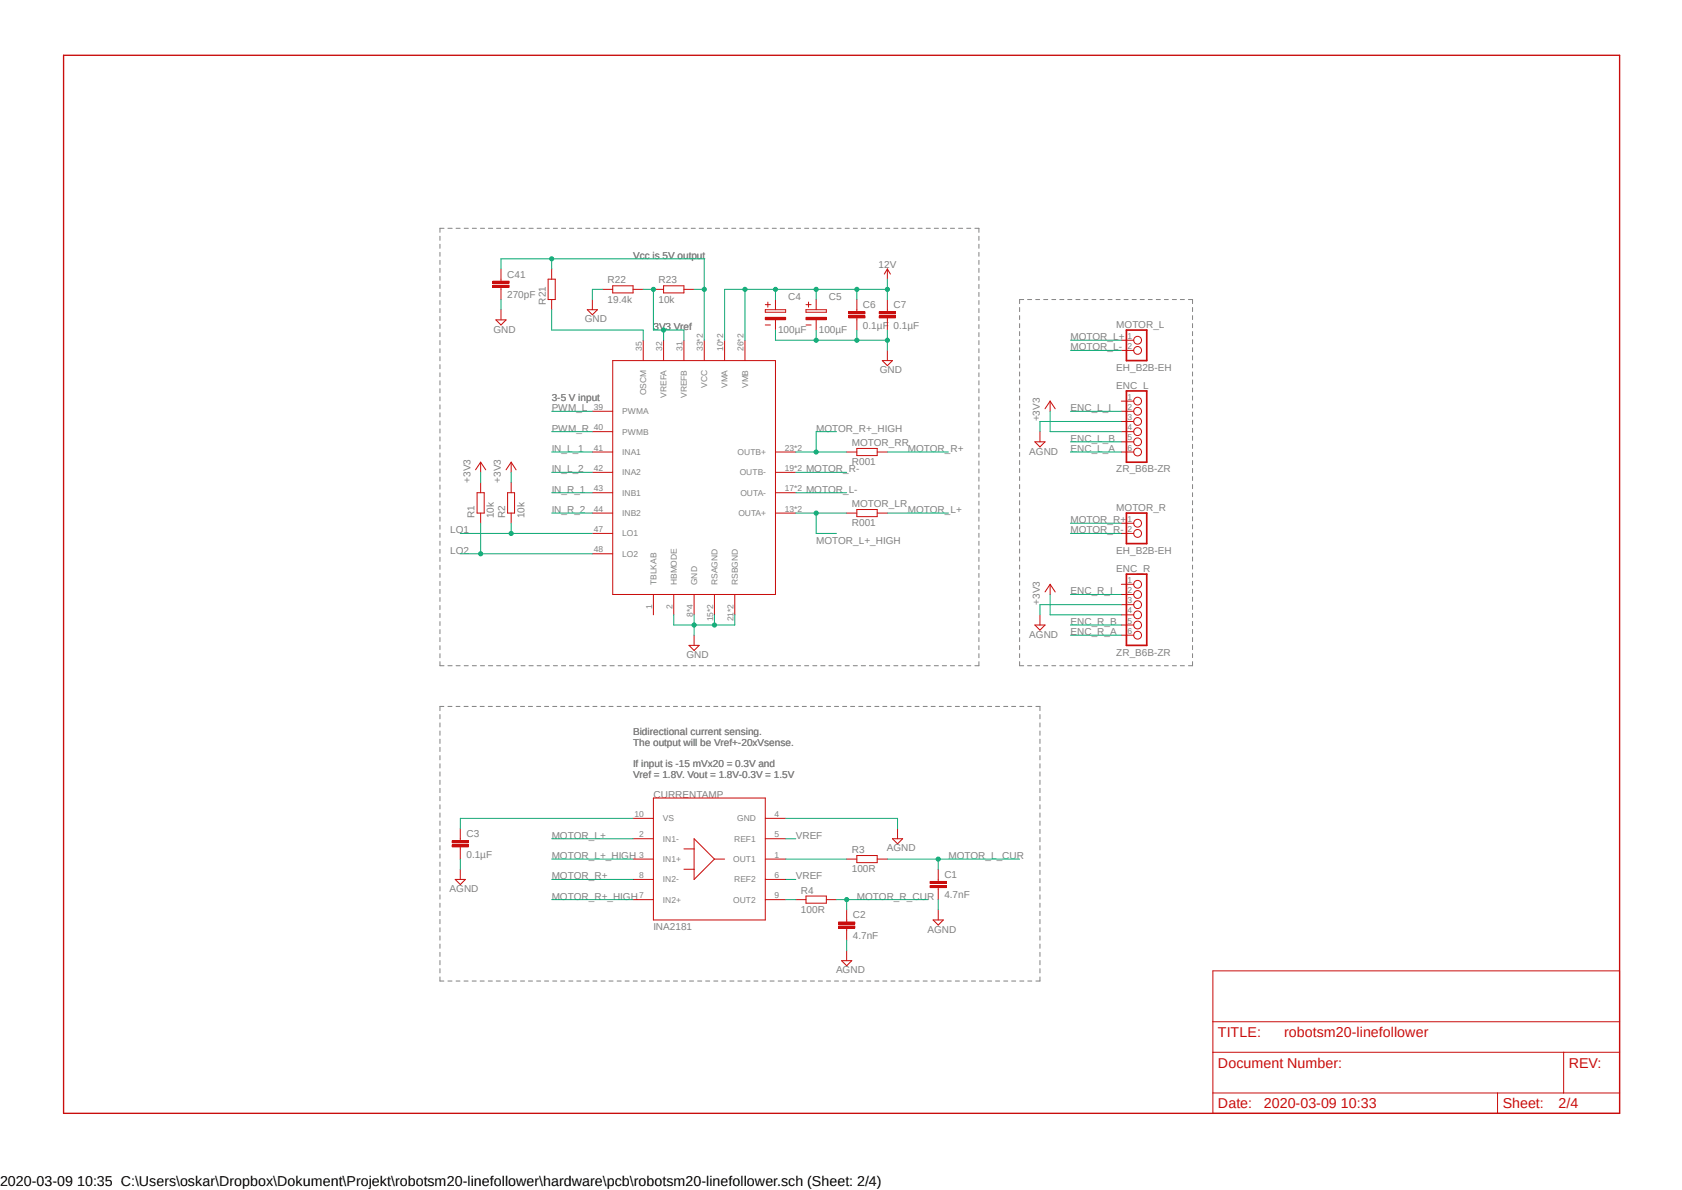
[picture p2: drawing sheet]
<svg xmlns="http://www.w3.org/2000/svg" width="420mm" height="297mm" viewBox="0 0 420 297" stroke-linecap="round" stroke-linejoin="round" font-family="sans-serif">
<path d="M15.4 13.5l389.4 265M404.8 13.5l-389.4 265" fill="none" stroke="#fff" stroke-width=".25"/>
<g fill="none" stroke="#808080" stroke-width=".25">
<path d="M109.9 59v1M110.9 57h-1v1M111.8 57h1.1M113.9 57h1M115.9 57h1M117.9 57h1.1M120 57h1M122 57h1M124 57h1M126 57h1M128.1 57h1M130.1 57h1"/>
<path d="M132.1 57h1M134.1 57h1M136.1 57h1.1M138.2 57h1M140.2 57h1M142.2 57h1.1M144.2 57h1M146.3 57h1M148.3 57h1M150.3 57h1M152.3 57h1.1M154.3 57h1.1"/>
<path d="M156.4 57h1M158.4 57h1M160.4 57h1.1M162.5 57h1M164.5 57h1M166.5 57h1M168.5 57h1M170.6 57h1M172.6 57h1M174.6 57h1M176.6 57h1M178.6 57h1.1"/>
<path d="M180.7 57h1M182.7 57h1M184.7 57h1.1M186.7 57h1M188.8 57h1M190.8 57h1M192.8 57h1M194.8 57h1.1M196.8 57h1.1M198.9 57h1M200.9 57h1M202.9 57h1.1"/>
<path d="M204.9 57h1.1M207 57h1M209 57h1M211 57h1M213.1 57h1M215.1 57h1M217.1 57h1M219.1 57h1M221.1 57h1.1M223.2 57h1M225.2 57h1M227.2 57h1"/>
<path d="M229.2 57h1.1M231.3 57h1M233.3 57h1M235.3 57h1M237.3 57h1M239.4 57h1M241.4 57h1M243.4 57h1v1M244.4 59v1M109.9 61v1M109.9 63v1M109.9 65v1"/>
<path d="M109.9 67v1M109.9 69v1M109.9 71v1M109.9 73v1M109.9 75v1M109.9 77v1M109.9 79v1M244.4 61v1M244.4 63v1M244.4 65v1M244.4 67v1M244.4 69v1"/>
<path d="M244.4 71v1M244.4 73v1M244.4 75v1M244.4 77v1M244.4 79v1M254.6 76.8v1M254.6 78.8v1M255.6 74.8h-1v1M256.6 74.8h1M258.6 74.8h1M260.6 74.8h1M262.6 74.8h1"/>
<path d="M264.6 74.8h1M266.6 74.8h1M268.6 74.8h1.1M270.6 74.8h1.1M272.7 74.8h.9M274.7 74.8h1M276.7 74.8h1M278.7 74.8h1M280.7 74.8h1M282.7 74.8h1M284.7 74.8h1M286.7 74.8h1"/>
<path d="M288.7 74.8h1M290.7 74.8h1M292.7 74.8h1.1M294.7 74.8h1M296.8 74.8h1v1M297.8 76.8v1M297.8 78.8v1M109.9 81v1M109.9 83v1M109.9 85v1M109.9 87v1M109.9 89v1"/>
<path d="M109.9 91v1M109.9 93v1M109.9 95v1.1M109.9 97v1M109.9 99.1v.9M244.4 81v1M244.4 83v1M244.4 85v1M244.4 87v1M244.4 89v1M244.4 91v1M244.4 93v1"/>
<path d="M244.4 95v1.1M244.4 97v1M244.4 99.1v.9M254.6 80.8v1M254.6 82.8v1M254.6 84.8v1M254.6 86.8v1M254.6 88.8v1M254.6 90.8v1M254.6 92.8v1.1M254.6 94.8v1M254.6 96.9v.9"/>
<path d="M254.6 98.8v1.1M297.8 80.8v1M297.8 82.8v1M297.8 84.8v1M297.8 86.8v1M297.8 88.8v1M297.8 90.8v1M297.8 92.8v1.1M297.8 94.8v1M297.8 96.9v.9M297.8 98.8v1.1M109.9 101v1.1"/>
<path d="M109.9 103v1.1M109.9 105.1v.9M109.9 107.1v1M109.9 109.1v1M109.9 111.1v1M109.9 113.1v1M109.9 115.1v1M109.9 117.1v1M109.9 119.1v1M244.4 101v1.1M244.4 103v1.1M244.4 105.1v.9"/>
<path d="M244.4 107.1v1M244.4 109.1v1M244.4 111.1v1M244.4 113.1v1M244.4 115.1v1M244.4 117.1v1M244.4 119.1v1M254.6 100.9v1M254.6 102.9v1M254.6 104.9v1M254.6 106.9v1M254.6 108.9v1"/>
<path d="M254.6 110.9v1M254.6 112.9v1M254.6 114.9v1.1M254.6 116.9v1M254.6 119v.9M297.8 100.9v1M297.8 102.9v1M297.8 104.9v1M297.8 106.9v1M297.8 108.9v1M297.8 110.9v1M297.8 112.9v1"/>
<path d="M297.8 114.9v1.1M297.8 116.9v1M297.8 119v.9M109.9 121.1v1M109.9 123.1v1M109.9 125.1v1M109.9 127.1v1M109.9 129.1v1M109.9 131.1v1M109.9 133.1v1M109.9 135.1v1M109.9 137.1v1"/>
<path d="M109.9 139.1v1M244.4 121.1v1M244.4 123.1v1M244.4 125.1v1M244.4 127.1v1M244.4 129.1v1M244.4 131.1v1M244.4 133.1v1M244.4 135.1v1M244.4 137.1v1M244.4 139.1v1M254.6 120.9v1.1"/>
<path d="M254.6 123v1M254.6 125v1M254.6 127v1M254.6 129v1M254.6 131v1M254.6 133v1M254.6 135v1M254.6 137v1M254.6 139v1M297.8 120.9v1.1M297.8 123v1M297.8 125v1"/>
<path d="M297.8 127v1M297.8 129v1M297.8 131v1M297.8 133v1M297.8 135v1M297.8 137v1M297.8 139v1M109.9 141.1v1M109.9 143.1v1M109.9 145.1v1M109.9 147.1v1M109.9 149.1v1"/>
<path d="M109.9 151.1v1M109.9 153.1v1M109.9 155.2v.9M109.9 157.1v1.1M109.9 159.1v1M244.4 141.1v1M244.4 143.1v1M244.4 145.1v1M244.4 147.1v1M244.4 149.1v1M244.4 151.1v1M244.4 153.1v1"/>
<path d="M244.4 155.2v.9M244.4 157.1v1.1M244.4 159.1v1M254.6 141.1v.9M254.6 143v1.1M254.6 145.1v.9M254.6 147.1v1M254.6 149.1v1M254.6 151.1v1M254.6 153.1v1M254.6 155.1v1M254.6 157.1v1"/>
<path d="M254.6 159.1v1M297.8 141.1v.9M297.8 143v1.1M297.8 145.1v.9M297.8 147.1v1M297.8 149.1v1M297.8 151.1v1M297.8 153.1v1M297.8 155.1v1M297.8 157.1v1M297.8 159.1v1M109.9 161.2v.9"/>
<path d="M109.9 163.2v1M109.9 165.1v1.1h1M109.9 178.4v1M110.8 176.3h-.9v1.1M111.8 176.3h1.1M111.8 166.2h1.1M113.9 176.3h1M113.9 166.2h1M115.9 176.3h1M115.9 166.2h1M117.9 176.3h1M117.9 166.2h1.1"/>
<path d="M119.9 176.3h1M120 166.2h1M121.9 176.3h1M122 166.2h1M123.9 176.3h1M124 166.2h1M125.9 176.3h1.1M126 166.2h1M127.9 176.3h1M128.1 166.2h1M130 176.3h1M130.1 166.2h1"/>
<path d="M132 176.3h1M132.1 166.2h1M134 176.3h1M134.1 166.2h1M136 176.3h1M136.1 166.2h1.1M138 176.3h1M138.2 166.2h1M140 176.3h1M140.2 166.2h1M142 176.3h1M142.2 166.2h1.1"/>
<path d="M144 176.3h1M144.2 166.2h1M146 176.3h1.1M146.3 166.2h1M148 176.3h1.1M148.3 166.2h1M150.1 176.3h1M150.3 166.2h1M152.1 176.3h1M152.3 166.2h1.1M154.1 176.3h1M154.3 166.2h1.1"/>
<path d="M156.1 176.3h1M156.4 166.2h1M158.1 176.3h1M158.4 166.2h1M160.1 176.3h1M160.4 166.2h1.1M162.1 176.3h1.1M162.5 166.2h1M164.1 176.3h1M164.5 166.2h1M166.2 176.3h1M166.5 166.2h1"/>
<path d="M168.1 176.3h1.1M168.5 166.2h1M170.2 176.3h1M170.6 166.2h1M172.2 176.3h1M172.6 166.2h1M174.2 176.3h1M174.6 166.2h1M176.2 176.3h1M176.6 166.2h1M178.2 176.3h1M178.6 166.2h1.1"/>
<path d="M180.2 176.3h1M180.7 166.2h1M182.2 176.3h1.1M182.7 166.2h1M184.2 176.3h1.1M184.7 166.2h1.1M186.3 176.3h1M186.7 166.2h1M188.3 176.3h1M188.8 166.2h1M190.3 176.3h1M190.8 166.2h1"/>
<path d="M192.3 176.3h1M192.8 166.2h1M194.3 176.3h1M194.8 166.2h1.1M196.3 176.3h1M196.8 166.2h1.1M198.3 176.3h1M198.9 166.2h1M200.3 176.3h1M200.9 166.2h1M202.4 176.3h1M202.9 166.2h1.1"/>
<path d="M204.3 176.3h1.1M204.9 166.2h1.1M206.4 176.3h1M207 166.2h1M208.4 176.3h1M209 166.2h1M210.4 176.3h1M211 166.2h1M212.4 176.3h1M213.1 166.2h1M214.4 176.3h1M215.1 166.2h1"/>
<path d="M216.4 176.3h1M217.1 166.2h1M218.4 176.3h1.1M219.1 166.2h1M220.4 176.3h1M221.1 166.2h1.1M222.5 176.3h1M223.2 166.2h1M224.5 176.3h1M225.2 166.2h1M226.5 176.3h1M227.2 166.2h1"/>
<path d="M228.5 176.3h1M229.2 166.2h1.1M230.5 176.3h1M231.3 166.2h1M232.5 176.3h1M233.3 166.2h1M234.5 176.3h1M235.3 166.2h1M236.5 176.3h1M237.3 166.2h1M238.5 176.3h1.1M239.4 166.2h1"/>
<path d="M240.5 176.3h1.1M241.4 166.2h1M242.6 176.3h1M244.4 161.2v.9M244.4 163.2v1M244.4 165.1v1.1h-1M244.6 176.3h1M246.6 176.3h1M248.6 176.3h1M250.6 176.3h1M252.6 176.3h1M254.6 165.1v1.1h1"/>
<path d="M254.6 161.1v1M254.6 163.2v.9M254.6 176.3h1.1M256.6 166.2h1M256.6 176.3h1M258.6 166.2h1M258.7 176.3h1v1.1M259.7 178.4v1M260.6 166.2h1M262.6 166.2h1M264.6 166.2h1M266.6 166.2h1"/>
<path d="M268.6 166.2h1.1M270.6 166.2h1.1M272.7 166.2h.9M274.7 166.2h1M276.7 166.2h1M278.7 166.2h1M280.7 166.2h1M282.7 166.2h1M284.7 166.2h1M286.7 166.2h1M288.7 166.2h1M290.7 166.2h1"/>
<path d="M292.7 166.2h1.1M294.7 166.2h1M297.8 165.1v1.1h-1M297.8 161.1v1M297.8 163.2v.9M109.9 180.4v1M109.9 182.5v1M109.9 184.5v1M109.9 186.5v1.1M109.9 188.6v1.1M109.9 190.6v1.1M109.9 192.7v1"/>
<path d="M109.9 194.7v1.1M109.9 196.8v1M109.9 198.8v1.1M259.7 180.4v1M259.7 182.5v1M259.7 184.5v1M259.7 186.5v1.1M259.7 188.6v1.1M259.7 190.6v1.1M259.7 192.7v1M259.7 194.7v1.1M259.7 196.8v1"/>
<path d="M259.7 198.8v1.1M109.9 200.9v1M109.9 202.9v1.1M109.9 204.9v1.1M109.9 207v1M109.9 209v1.1M109.9 211.1v1M109.9 213.1v1.1M109.9 215.2v1M109.9 217.2v1.1M109.9 219.3v1M259.7 200.9v1"/>
<path d="M259.7 202.9v1.1M259.7 204.9v1.1M259.7 207v1M259.7 209v1.1M259.7 211.1v1M259.7 213.1v1.1M259.7 215.2v1M259.7 217.2v1.1M259.7 219.3v1M109.9 221.3v1.1M109.9 223.4v1M109.9 225.4v1"/>
<path d="M109.9 227.5v1M109.9 229.5v1M109.9 231.6v1M109.9 233.6v1.1M109.9 235.6v1.1M109.9 237.7v1M109.9 239.7v1.1M259.7 221.3v1.1M259.7 223.4v1M259.7 225.4v1M259.7 227.5v1M259.7 229.5v1"/>
<path d="M259.7 231.6v1M259.7 233.6v1.1M259.7 235.6v1.1M259.7 237.7v1M259.7 239.7v1.1M109.9 241.8v1M109.9 243.8v1.1h.9M111.8 244.9h1.1M113.9 244.9h1M115.9 244.9h1M117.9 244.9h1M119.9 244.9h1"/>
<path d="M121.9 244.9h1M123.9 244.9h1M125.9 244.9h1.1M127.9 244.9h1M130 244.9h1M132 244.9h1M134 244.9h1M136 244.9h1M138 244.9h1M140 244.9h1M142 244.9h1M144 244.9h1"/>
<path d="M146 244.9h1.1M148 244.9h1.1M150.1 244.9h1M152.1 244.9h1M154.1 244.9h1M156.1 244.9h1M158.1 244.9h1M160.1 244.9h1M162.1 244.9h1.1M164.1 244.9h1M166.2 244.9h1M168.1 244.9h1.1"/>
<path d="M170.2 244.9h1M172.2 244.9h1M174.2 244.9h1M176.2 244.9h1M178.2 244.9h1M180.2 244.9h1M182.2 244.9h1.1M184.2 244.9h1.1M186.3 244.9h1M188.3 244.9h1M190.3 244.9h1M192.3 244.9h1"/>
<path d="M194.3 244.9h1M196.3 244.9h1M198.3 244.9h1M200.3 244.9h1M202.4 244.9h1M204.3 244.9h1.1M206.4 244.9h1M208.4 244.9h1M210.4 244.9h1M212.4 244.9h1M214.4 244.9h1M216.4 244.9h1"/>
<path d="M218.4 244.9h1.1M220.4 244.9h1M222.5 244.9h1M224.5 244.9h1M226.5 244.9h1M228.5 244.9h1M230.5 244.9h1M232.5 244.9h1M234.5 244.9h1M236.5 244.9h1M238.5 244.9h1.1M240.5 244.9h1.1"/>
<path d="M242.6 244.9h1M244.6 244.9h1M246.6 244.9h1M248.6 244.9h1M250.6 244.9h1M252.6 244.9h1M254.6 244.9h1.1M256.6 244.9h1M259.7 241.8v1M259.7 243.8v1.1h-1"/>
</g>
<g fill="none" stroke="#c90d0c" stroke-width=".25">
<path d="M163.2 199.2h27.9v30.4h-27.9zM158.1 214.4h5.1M158.1 209.3h5.1M158.1 219.5h5.1M158.1 204.3h5.1M170.8 211.9h2.5M170.8 217h2.5M173.3 209.3l5.1 5.1-5.1 5.1zM178.4 214.4h2.5M191.1 214.4h5.1M191.1 209.3h5.1M191.1 219.5h5.1"/>
<path d="M191.1 204.3h5.1M211.4 214.4h2.6M214 213.5h5v1.8h-5zM219 214.4h2.6M234.3 219.5v.5M158.1 224.5h5.1M191.1 224.5h5.1M198.7 224.5h2.6M201.3 223.6h5v1.8h-5zM206.3 224.5h2.6M234.3 221.5v.5"/>
</g>
<path d="M232.2 221h4.1v.5h-4.1z" fill-rule="evenodd" fill="#c90d0c"/>
<path d="M232.2 221h4.1v.5h-4.1z" fill="none" stroke="#c90d0c" stroke-width=".25"/>
<path d="M232.2 220h4.1v.5h-4.1z" fill-rule="evenodd" fill="#c90d0c"/>
<path d="M234.3 217v2.5M211.4 229.6v.5M211.4 231.6v.6M232.2 220h4.1v.5h-4.1zM234.3 222v2.5" fill="none" stroke="#c90d0c" stroke-width=".25"/>
<path d="M209.4 231.1h4v.5h-4z" fill-rule="evenodd" fill="#c90d0c"/>
<path d="M209.4 231.1h4v.5h-4z" fill="none" stroke="#c90d0c" stroke-width=".25"/>
<path d="M209.4 230.1h4v.5h-4z" fill-rule="evenodd" fill="#c90d0c"/>
<path d="M114.9 209.3v.5M114.9 211.4v.5M222.8 209.3h2.6l-1.3 1.3zM224.1 206.8v2.5M209.4 230.1h4v.5h-4zM210.1 239.8h2.6l-1.3 1.2zM211.4 227.1v2.5M211.4 232.2v2.5M211.4 237.2v2.6M233 229.6h2.5l-1.2 1.3zM234.3 227.1v2.5" fill="none" stroke="#c90d0c" stroke-width=".25"/>
<path d="M112.9 210.9h4.1v.5h-4.1z" fill-rule="evenodd" fill="#c90d0c"/>
<path d="M112.9 210.9h4.1v.5h-4.1z" fill="none" stroke="#c90d0c" stroke-width=".25"/>
<path d="M112.9 209.8h4.1v.6h-4.1z" fill-rule="evenodd" fill="#c90d0c"/>
<g fill="none" stroke="#c90d0c" stroke-width=".25">
<path d="M191.1 77.3h5.1v.6h-5.1zM191.1 76h1.3M191.7 75.4v1.3M193.6 74.8v2.5M193.6 79.8v2.6M153 90h40.6v58.4h-40.6zM160.6 84.9v5.1M165.7 84.9v5.1M170.8 84.9v5.1M175.9 84.9v5.1M180.9 84.9v5.1M186 84.9v5.1"/>
<path d="M191.1 81.1h1.3M147.9 112.8h5.1M147.9 117.9h5.1M147.9 102.7h5.1M147.9 107.7h5.1M193.6 112.8h5.1M193.6 117.9h5.1M119.1 123h1.8v5.1h-1.8zM120 120.4v2.6M120 128.1v2.5M126.7 123h1.8v5.1h-1.8zM127.6 120.4v2.6"/>
<path d="M127.6 128.1v2.5M147.9 128.1h5.1M147.9 123h5.1M147.9 133.1h5.1M147.9 138.2h5.1M193.6 128.1h5.1M193.6 123h5.1M163.2 148.4v5.1M168.2 148.4v5.1M173.3 148.4v5.1M173.3 158.5v2.6M178.4 148.4v5.1"/>
<path d="M183.5 148.4v5.1M172 161.1h2.6l-1.3 1.2zM112.9 209.8h4.1v.6h-4.1zM113.7 219.5h2.5l-1.3 1.3zM114.9 206.8v2.5M114.9 211.9v2.5M114.9 217v2.5"/>
</g>
<path d="M191.1 79.2h5.1v.6h-5.1z" fill-rule="evenodd" fill="#c90d0c"/>
<path d="M191.1 79.2h5.1v.6h-5.1zM201.3 77.3h5v.6h-5zM201.3 76h1.2M201.9 75.4v1.3M203.8 74.8v2.5M203.8 79.8v2.6M201.3 81.1h1.2" fill="none" stroke="#c90d0c" stroke-width=".25"/>
<path d="M201.3 79.2h5v.6h-5z" fill-rule="evenodd" fill="#c90d0c"/>
<path d="M201.3 79.2h5v.6h-5zM214 77.3v.5M214 79.3v.5" fill="none" stroke="#c90d0c" stroke-width=".25"/>
<path d="M211.9 78.8h4.1v.5h-4.1z" fill-rule="evenodd" fill="#c90d0c"/>
<path d="M211.9 78.8h4.1v.5h-4.1z" fill="none" stroke="#c90d0c" stroke-width=".25"/>
<path d="M211.9 77.8h4.1v.5h-4.1z" fill-rule="evenodd" fill="#c90d0c"/>
<path d="M211.9 77.8h4.1v.5h-4.1zM214 74.8v2.5M214 79.8v2.6M221.6 77.3v.5M221.6 79.3v.5" fill="none" stroke="#c90d0c" stroke-width=".25"/>
<path d="M219.5 78.8h4.1v.5h-4.1z" fill-rule="evenodd" fill="#c90d0c"/>
<path d="M219.5 78.8h4.1v.5h-4.1z" fill="none" stroke="#c90d0c" stroke-width=".25"/>
<path d="M219.5 77.8h4.1v.5h-4.1z" fill-rule="evenodd" fill="#c90d0c"/>
<path d="M125.1 69.7v.5M125.1 71.7v.5M219.5 77.8h4.1v.5h-4.1zM221.6 67.1v2.6M221.6 74.8v2.5M221.6 79.8v2.6M221.6 67.1l.7 1.3M221.6 67.1l-.8 1.3M220.3 90h2.5l-1.2 1.3zM221.6 87.5v2.5" fill="none" stroke="#c90d0c" stroke-width=".25"/>
<path d="M123.1 71.2h4v.5h-4z" fill-rule="evenodd" fill="#c90d0c"/>
<path d="M123.1 71.2h4v.5h-4z" fill="none" stroke="#c90d0c" stroke-width=".25"/>
<path d="M123.1 70.2h4v.5h-4z" fill-rule="evenodd" fill="#c90d0c"/>
<g fill="none" stroke="#c90d0c" stroke-width=".25">
<path d="M123.1 70.2h4v.5h-4zM123.8 79.8h2.6l-1.3 1.3zM125.1 67.1v2.6M125.1 72.2v2.6M125.1 77.3v2.5M136.9 69.7h1.7v5.1h-1.7zM137.8 67.1v2.6M137.8 74.8v2.5M146.6 77.3h2.6l-1.3 1.3zM147.9 74.8v2.5M150.5 72.2h2.5M153 71.3h5.1v1.8h-5.1z"/>
<path d="M158.1 72.2h2.5M163.2 72.2h2.5M165.7 71.3h5.1v1.8h-5.1zM170.8 72.2h2.5M280 84.9h3.1M280 87.5h3.1M120 115.4l1.3 1.9M120 115.4l-1.3 1.9M120 115.4v2.5M127.6 115.4l1.3 1.9M127.6 115.4l-1.2 1.9M127.6 115.4v2.5"/>
<path d="M211.4 112.8h2.6M214 111.9h5v1.8h-5zM219 112.8h2.6M258.4 110.3h2.5l-1.2 1.2zM259.7 107.7v2.6M262.2 100.1l1.3 1.9M262.2 100.1l-1.3 1.9M262.2 100.1v2.6M280 112.8h3.1M280 100.1h3.1M280 102.7h3.1M280 105.2h3.1"/>
<path d="M280 107.7h3.1M280 110.3h3.1M211.4 128.1h2.6M214 127.2h5v1.7h-5zM219 128.1h2.6M280 130.6h3.1M280 133.1h3.1M258.4 156h2.5l-1.2 1.3zM259.7 153.5v2.5M262.2 145.8v2.6M262.2 145.8l1.3 1.9M262.2 145.8l-1.3 1.9"/>
<path d="M280 145.8h3.1M280 148.4h3.1M280 150.9h3.1M280 153.5h3.1M280 156h3.1M280 158.5h3.1M302.9 242.3h101.5v35.6h-101.5zM302.9 255h101.5M302.9 262.6h101.5M302.9 272.8h101.5M373.9 272.8v5.1M390.4 262.6v10.2"/>
<circle cx="284.1" cy="84.9" r=".98"/>
<circle cx="284.1" cy="87.5" r=".98"/>
<circle cx="284.1" cy="102.7" r=".98"/>
<circle cx="284.1" cy="110.3" r=".98"/>
<circle cx="284.1" cy="112.8" r=".98"/>
<circle cx="284.1" cy="105.2" r=".98"/>
<circle cx="284.1" cy="107.7" r=".98"/>
<circle cx="284.1" cy="100.1" r=".98"/>
<circle cx="284.1" cy="130.6" r=".98"/>
<circle cx="284.1" cy="133.1" r=".98"/>
<circle cx="284.1" cy="150.9" r=".98"/>
<circle cx="284.1" cy="145.8" r=".98"/>
<circle cx="284.1" cy="148.4" r=".98"/>
<circle cx="284.1" cy="153.5" r=".98"/>
<circle cx="284.1" cy="158.5" r=".98"/>
<circle cx="284.1" cy="156" r=".98"/>
</g>
<path d="M281.3 82.4h5v7.6h-5zM281.3 97.6h5v17.8h-5zM281.3 128.1h5v7.6h-5zM281.3 143.3h5v17.8h-5z" fill="none" stroke="#c90d0c" stroke-width=".42"/>
<path d="M15.9 13.8h388.5v264.1h-388.5z" fill="none" stroke="#c90d0c" stroke-width=".34"/>
<path d="M280 105.2h-20.3v2.5M280 150.9h-20.3v2.6M114.9 214.4v2.6M196.2 204.3h27.9v2.5M196.2 214.4h15.2M221.6 214.4h33M234.3 214.4v2.6M196.2 224.5h2.5M211.4 234.7v2.5M234.3 224.5v2.6" fill="none" stroke="#0dab76" stroke-width=".25"/>
<circle cx="234.3" cy="214.4" r=".51" fill="#0dab76"/>
<g fill="none" stroke="#0dab76" stroke-width=".25">
<path d="M208.9 224.5h22.8M211.4 224.5v2.6"/>
<circle cx="234.3" cy="214.4" r=".51"/>
</g>
<circle cx="211.4" cy="224.5" r=".51" fill="#0dab76"/>
<g fill="none" stroke="#0dab76" stroke-width=".25">
<path d="M137.8 102.7h10.1M137.8 107.7h10.1M137.8 112.8h10.1M137.8 117.9h10.1M127.6 130.6v2.5h20.3M137.8 123h10.1M137.8 128.1h10.1M158.1 204.3h-43.2v2.5M196.2 209.3h2.5M196.2 219.5h2.5"/>
<circle cx="211.4" cy="224.5" r=".51"/>
</g>
<circle cx="127.6" cy="133.1" r=".51" fill="#0dab76"/>
<g fill="none" stroke="#0dab76" stroke-width=".25">
<path d="M114.9 133.1h12.7M114.9 138.2h33M120 130.6v7.6"/>
<circle cx="127.6" cy="133.1" r=".51"/>
</g>
<circle cx="120" cy="138.2" r=".51" fill="#0dab76"/>
<g fill="none" stroke="#0dab76" stroke-width=".25">
<path d="M168.2 153.5v2.5h5.1M173.3 153.5v5"/>
<circle cx="120" cy="138.2" r=".51"/>
</g>
<circle cx="173.3" cy="156" r=".51" fill="#0dab76"/>
<g fill="none" stroke="#0dab76" stroke-width=".25">
<path d="M178.4 153.5v2.5M183.5 153.5v2.5h-10.2"/>
<circle cx="173.3" cy="156" r=".51"/>
</g>
<circle cx="178.4" cy="156" r=".51" fill="#0dab76"/>
<g fill="none" stroke="#0dab76" stroke-width=".25">
<path d="M193.6 82.4v2.5h28v-2.5M214 82.4v2.5"/>
<circle cx="178.4" cy="156" r=".51"/>
</g>
<circle cx="213.9" cy="84.9" r=".51" fill="#0dab76"/>
<g fill="none" stroke="#0dab76" stroke-width=".25">
<path d="M203.8 82.4v2.5"/>
<circle cx="213.9" cy="84.9" r=".51"/>
</g>
<circle cx="203.8" cy="84.9" r=".51" fill="#0dab76"/>
<g fill="none" stroke="#0dab76" stroke-width=".25">
<path d="M221.6 84.9v2.6"/>
<circle cx="203.8" cy="84.9" r=".51"/>
</g>
<circle cx="221.6" cy="84.9" r=".51" fill="#0dab76"/>
<g fill="none" stroke="#0dab76" stroke-width=".25">
<path d="M125.1 74.8v2.5M150.5 72.2h-2.6v2.6M214 72.2v2.6M221.6 74.8v-2.6h-40.7v12.7"/>
<circle cx="221.6" cy="84.9" r=".51"/>
</g>
<circle cx="213.9" cy="72.2" r=".51" fill="#0dab76"/>
<g fill="none" stroke="#0dab76" stroke-width=".25">
<path d="M203.8 72.2v2.6"/>
<circle cx="213.9" cy="72.2" r=".51"/>
</g>
<circle cx="203.8" cy="72.2" r=".51" fill="#0dab76"/>
<g fill="none" stroke="#0dab76" stroke-width=".25">
<path d="M193.6 72.2v2.6"/>
<circle cx="203.8" cy="72.2" r=".51"/>
</g>
<circle cx="193.6" cy="72.2" r=".51" fill="#0dab76"/>
<g fill="none" stroke="#0dab76" stroke-width=".25">
<path d="M221.6 69.7v2.5"/>
<circle cx="193.6" cy="72.2" r=".51"/>
</g>
<circle cx="221.6" cy="72.2" r=".51" fill="#0dab76"/>
<g fill="none" stroke="#0dab76" stroke-width=".25">
<path d="M186 72.2v12.7"/>
<circle cx="221.6" cy="72.2" r=".51"/>
</g>
<circle cx="186" cy="72.2" r=".51" fill="#0dab76"/>
<g fill="none" stroke="#0dab76" stroke-width=".25">
<path d="M173.3 72.2h2.6M175.9 64.6v20.3M267.3 87.5h12.7M198.7 117.9h12.7M198.7 123h12.7M267.3 133.1h12.7"/>
<circle cx="186" cy="72.2" r=".51"/>
</g>
<circle cx="175.8" cy="72.2" r=".51" fill="#0dab76"/>
<g fill="none" stroke="#0dab76" stroke-width=".25">
<path d="M137.8 64.6v2.5M175.9 64.6h-50.8v2.5"/>
<circle cx="175.8" cy="72.2" r=".51"/>
</g>
<circle cx="137.7" cy="64.6" r=".51" fill="#0dab76"/>
<g fill="none" stroke="#0dab76" stroke-width=".25">
<path d="M163.2 72.2v10.2h7.6v2.5M165.7 82.4v2.5"/>
<circle cx="137.7" cy="64.6" r=".51"/>
</g>
<circle cx="165.7" cy="82.4" r=".51" fill="#0dab76"/>
<g fill="none" stroke="#0dab76" stroke-width=".25">
<path d="M160.6 72.2h2.6"/>
<circle cx="165.7" cy="82.4" r=".51"/>
</g>
<circle cx="163.1" cy="72.2" r=".51" fill="#0dab76"/>
<g fill="none" stroke="#0dab76" stroke-width=".25">
<path d="M137.8 77.3v5.1h22.8v2.5M198.7 112.8h12.7M208.9 107.7h-5.1v5.1"/>
<circle cx="163.1" cy="72.2" r=".51"/>
</g>
<circle cx="203.8" cy="112.8" r=".51" fill="#0dab76"/>
<g fill="none" stroke="#0dab76" stroke-width=".25">
<path d="M198.7 128.1h12.7M137.8 224.5h20.3"/>
<circle cx="203.8" cy="112.8" r=".51"/>
</g>
<circle cx="203.8" cy="128.1" r=".51" fill="#0dab76"/>
<g fill="none" stroke="#0dab76" stroke-width=".25">
<path d="M267.3 84.9h12.7M120 117.9v2.5M127.6 117.9v2.5M221.6 112.8h15.2M262.2 102.7v5h17.8M267.3 112.8h12.7M267.3 102.7h12.7M267.3 110.3h12.7M203.8 128.1v5h5.1M221.6 128.1h15.2M267.3 130.6h12.7M262.2 148.4v5.1h17.8"/>
<path d="M267.3 148.4h12.7M267.3 156h12.7M267.3 158.5h12.7M137.8 214.4h20.3M137.8 219.5h20.3M137.8 209.3h20.3"/>
<circle cx="203.8" cy="128.1" r=".51"/>
</g>
<g font-size="3.6" fill="#c90d0c">
<text x="304.1" y="258.8">TITLE:</text>
<text x="320.6" y="258.8">robotsm20-linefollower</text>
<text x="304.1" y="266.4">Document Number:</text>
<text x="391.7" y="266.4">REV:</text>
<text x="304.1" y="276.6">Date:</text>
<text x="315.6" y="276.6">2020-03-09 10:33</text>
<text x="375.2" y="276.6">Sheet:</text>
<text x="389.2" y="276.6">2/4</text>
</g>
<text font-size="3.6" x="0" y="296">2020-03-09 10:35 C:\Users\oskar\Dropbox\Dokument\Projekt\robotsm20-linefollower\hardware\pcb\robotsm20-linefollower.sch (Sheet: 2/4)</text>
<g font-size="2.5" fill="#808080">
<text x="158.1" y="64.6">Vcc is 5V output</text>
<text x="126.6" y="69.3">C41</text>
<text x="151.7" y="70.7">R22</text>
<text x="164.4" y="70.7">R23</text>
<text x="219.4" y="66.9">12V</text>
<text x="126.6" y="74.4">270pF</text>
<text x="136.3" y="76" transform="rotate(-90 136.3 76)">R21</text>
<text x="151.7" y="75.5">19.4k</text>
<text x="164.4" y="75.5">10k</text>
<text x="196.8" y="74.8">C4</text>
<text x="207" y="74.8">C5</text>
<text x="215.5" y="76.9">C6</text>
<text x="223.1" y="76.9">C7</text>
<text x="123.2" y="83">GND</text>
<text x="146" y="80.5">GND</text>
<text x="163.2" y="82.4">3V3 Vref</text>
<text x="194.3" y="83">100µF</text>
<text x="204.4" y="83">100µF</text>
<text x="215.5" y="82">0.1µF 0.1µF</text>
<text x="278.7" y="81.7">MOTOR_L</text>
<text x="267.3" y="87.5">MOTOR_L-</text>
<text x="267.3" y="84.9">MOTOR_L+</text>
<text x="219.7" y="93.2">GND</text>
<text x="278.7" y="92.5">EH_B2B-EH</text>
<text x="137.8" y="100.1">3-5 V input</text>
<text x="278.7" y="97">ENC_L</text>
<text x="137.8" y="102.7">PWM_L</text>
<text x="137.8" y="107.7">PWM_R</text>
<text x="203.8" y="107.7">MOTOR_R+_HIGH</text>
<text x="259.7" y="105.2" transform="rotate(-90 259.7 105.2)">+3V3</text>
<text x="267.3" y="102.7">ENC_L_I</text>
<text x="137.8" y="112.8">IN_L_1</text>
<text x="212.7" y="111.3">MOTOR_RR</text>
<text x="226.7" y="112.8">MOTOR_R+</text>
<text x="257" y="113.5">AGND</text>
<text x="267.3" y="110.3">ENC_L_B</text>
<text x="267.3" y="112.8">ENC_L_A</text>
<text x="137.8" y="117.9">IN_L_2</text>
<text x="201.3" y="117.9">MOTOR_R-</text>
<text x="212.7" y="116.1">R001</text>
<text x="278.7" y="117.9">ZR_B6B-ZR</text>
<text x="117.5" y="120.4" transform="rotate(-90 117.5 120.4)">+3V3</text>
<text x="125.1" y="120.4" transform="rotate(-90 125.1 120.4)">+3V3</text>
<text x="137.8" y="123">IN_R_1</text>
<text x="201.3" y="123">MOTOR_L-</text>
<text x="118.5" y="129.3" transform="rotate(-90 118.5 129.3)">R1</text>
<text x="123.3" y="129.3" transform="rotate(-90 123.3 129.3)">10k</text>
<text x="126.1" y="129.3" transform="rotate(-90 126.1 129.3)">R2</text>
<text x="130.9" y="129.3" transform="rotate(-90 130.9 129.3)">10k</text>
<text x="137.8" y="128.1">IN_R_2</text>
<text x="212.7" y="131.4">R001</text>
<text x="212.7" y="126.6">MOTOR_LR</text>
<text x="226.7" y="128.1">MOTOR_L+</text>
<text x="267.3" y="130.6">MOTOR_R+</text>
<text x="278.7" y="127.4">MOTOR_R</text>
<text x="112.4" y="133.1">LO1</text>
<text x="203.8" y="135.7">MOTOR_L+_HIGH</text>
<text x="267.3" y="133.1">MOTOR_R-</text>
<text x="112.4" y="138.2">LO2</text>
<text x="278.7" y="138.2">EH_B2B-EH</text>
<text x="278.7" y="142.7">ENC_R</text>
<text x="267.3" y="148.4">ENC_R_I</text>
<text x="259.7" y="150.9" transform="rotate(-90 259.7 150.9)">+3V3</text>
<text x="257" y="159.2">AGND</text>
<text x="267.3" y="156">ENC_R_B</text>
<text x="267.3" y="158.5">ENC_R_A</text>
<text x="171.4" y="164.3">GND</text>
<text x="278.7" y="163.6">ZR_B6B-ZR</text>
<text x="158.1" y="183.4">Bidirectional current sensing.</text>
<text x="158.1" y="186.1">The output will be Vref+-20xVsense.</text>
<text x="158.1" y="191.4">If input is -15 mVx20 = 0.3V and</text>
<text x="158.1" y="194.1">Vref = 1.8V. Vout = 1.8V-0.3V = 1.5V</text>
<text x="163.2" y="199.2">CURRENTAMP</text>
<text x="116.5" y="209">C3</text>
<text x="137.8" y="209.3">MOTOR_L+</text>
<text x="198.7" y="209.3">VREF</text>
<text x="116.5" y="214">0.1µF</text>
<text x="137.8" y="214.4">MOTOR_L+_HIGH</text>
<text x="212.7" y="212.9">R3</text>
<text x="221.4" y="212.5">AGND</text>
<text x="236.8" y="214.4">MOTOR_L_CUR</text>
<text x="137.8" y="219.5">MOTOR_R+</text>
<text x="198.7" y="219.5">VREF</text>
<text x="212.7" y="217.7">100R</text>
<text x="235.8" y="219.1">C1</text>
<text x="112.3" y="222.7">AGND</text>
<text x="137.8" y="224.6">MOTOR_R+_HIGH</text>
<text x="200" y="227.8">100R</text>
<text x="200" y="223.1">R4</text>
<text x="214" y="224.6">MOTOR_R_CUR</text>
<text x="235.8" y="224.2">4.7nF</text>
<text x="163.2" y="232.2">INA2181</text>
<text x="212.9" y="229.2">C2</text>
<text x="231.6" y="232.8">AGND</text>
<text x="212.9" y="234.3">4.7nF</text>
<text x="208.7" y="243">AGND</text>
</g>
<g font-size="2.1" fill="#808080">
<text x="160.3" y="87.6" transform="rotate(-90 160.3 87.6)">35</text>
<text x="165.4" y="87.6" transform="rotate(-90 165.4 87.6)">32</text>
<text x="170.4" y="87.6" transform="rotate(-90 170.4 87.6)">31</text>
<text x="175.5" y="87.6" transform="rotate(-90 175.5 87.6)">33*2</text>
<text x="180.6" y="87.6" transform="rotate(-90 180.6 87.6)">10*2</text>
<text x="185.7" y="87.6" transform="rotate(-90 185.7 87.6)">26*2</text>
<text x="281.6" y="84.5">1</text>
<text x="281.6" y="87.1">2</text>
<text x="161.4" y="98.6" transform="rotate(-90 161.4 98.6)">OSCM</text>
<text x="166.5" y="99.2" transform="rotate(-90 166.5 99.2)">VREFA</text>
<text x="171.5" y="99.4" transform="rotate(-90 171.5 99.4)">VREFB</text>
<text x="176.6" y="96.8" transform="rotate(-90 176.6 96.8)">VCC</text>
<text x="181.7" y="96.9" transform="rotate(-90 181.7 96.9)">VMA</text>
<text x="186.8" y="96.9" transform="rotate(-90 186.8 96.9)">VMB</text>
<text x="281.6" y="99.8">1</text>
<text x="148.3" y="102.3">39</text>
<text x="148.3" y="107.4">40</text>
<text x="155.4" y="103.4">PWMA</text>
<text x="281.6" y="102.3">2</text>
<text x="281.6" y="104.9">3</text>
<text x="281.6" y="107.4">4</text>
<text x="148.3" y="112.5">41</text>
<text x="155.4" y="108.5">PWMB</text>
<text x="155.4" y="113.6">INA1</text>
<text x="184.2" y="113.6">OUTB+</text>
<text x="196" y="112.5">23*2</text>
<text x="281.6" y="109.9">5</text>
<text x="281.6" y="112.5">6</text>
<text x="148.3" y="117.6">42</text>
<text x="155.4" y="118.7">INA2</text>
<text x="184.7" y="118.7">OUTB-</text>
<text x="196" y="117.6">19*2</text>
<text x="148.3" y="122.6">43</text>
<text x="155.4" y="123.7">INB1</text>
<text x="184.9" y="123.7">OUTA-</text>
<text x="196" y="122.6">17*2</text>
<text x="148.3" y="127.7">44</text>
<text x="155.4" y="128.8">INB2</text>
<text x="184.4" y="128.8">OUTA+</text>
<text x="196" y="127.7">13*2</text>
<text x="281.6" y="130.3">1</text>
<text x="148.3" y="132.8">47</text>
<text x="148.3" y="137.9">48</text>
<text x="155.4" y="133.9">LO1</text>
<text x="281.6" y="132.8">2</text>
<text x="155.4" y="139">LO2</text>
<text x="163.9" y="146" transform="rotate(-90 163.9 146)">TBLKAB</text>
<text x="169" y="146" transform="rotate(-90 169 146)">HBMODE</text>
<text x="174.1" y="146" transform="rotate(-90 174.1 146)">GND</text>
<text x="179.2" y="146" transform="rotate(-90 179.2 146)">RSAGND</text>
<text x="184.2" y="146" transform="rotate(-90 184.2 146)">RSBGND</text>
<text x="281.6" y="145.5">1</text>
<text x="281.6" y="148">2</text>
<text x="162.8" y="151.9" transform="rotate(-90 162.8 151.9)">1</text>
<text x="167.9" y="151.9" transform="rotate(-90 167.9 151.9)">2</text>
<text x="173" y="153.9" transform="rotate(-90 173 153.9)">8*4</text>
<text x="178.1" y="155.1" transform="rotate(-90 178.1 155.1)">15*2</text>
<text x="183.1" y="155.1" transform="rotate(-90 183.1 155.1)">21*2</text>
<text x="281.6" y="150.6">3</text>
<text x="281.6" y="153.1">4</text>
<text x="281.6" y="155.7">5</text>
<text x="281.6" y="158.2">6</text>
<text x="158.5" y="203.9">10</text>
<text x="193.4" y="203.9">4</text>
<text x="159.6" y="209">2</text>
<text x="165.5" y="205">VS</text>
<text x="184.1" y="205">GND</text>
<text x="193.4" y="209">5</text>
<text x="159.6" y="214">3</text>
<text x="165.5" y="210.1">IN1-</text>
<text x="165.5" y="215.2">IN1+</text>
<text x="183.1" y="215.2">OUT1</text>
<text x="183.3" y="210.1">REF1</text>
<text x="193.4" y="214">1</text>
<text x="159.6" y="219.1">8</text>
<text x="165.5" y="220.3">IN2-</text>
<text x="183.3" y="220.3">REF2</text>
<text x="193.4" y="219.1">6</text>
<text x="159.6" y="224.2">7</text>
<text x="165.5" y="225.3">IN2+</text>
<text x="183.1" y="225.3">OUT2</text>
<text x="193.4" y="224.2">9</text>
</g>
</svg>
